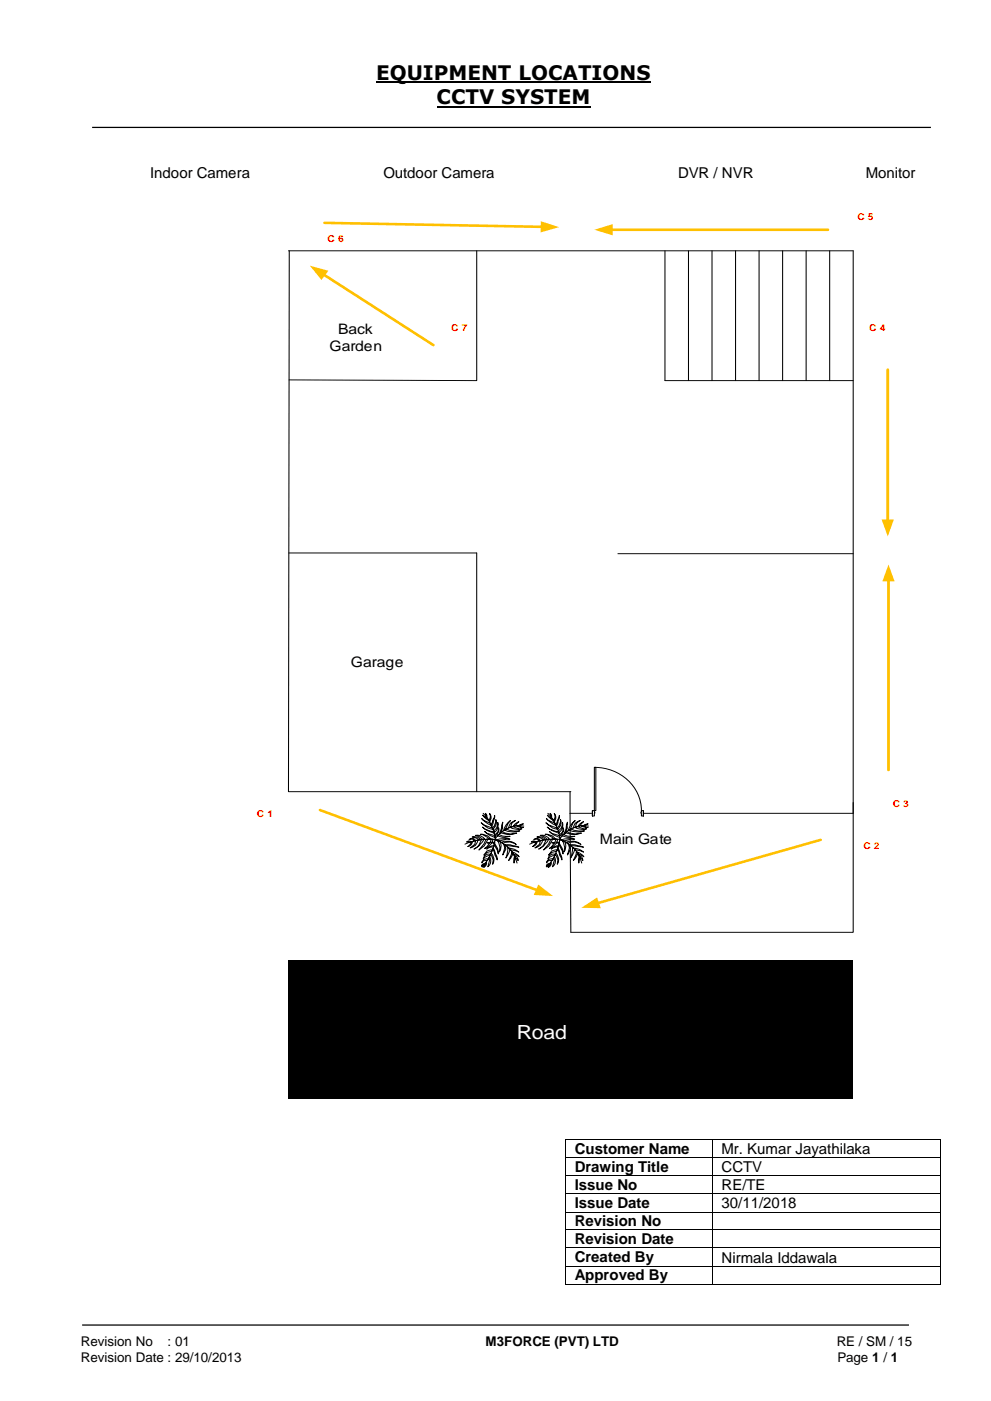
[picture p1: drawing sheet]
<svg xmlns="http://www.w3.org/2000/svg" width="210mm" height="297mm" viewBox="0 0 210 297" stroke-linecap="round" stroke-linejoin="round" font-family="sans-serif">
<path d="M79.7 17.4h58.2M92.6 22.6h32.6" fill="none" stroke="#000" stroke-width=".42"/>
<path d="M19.5 27h177.8M17.4 280.8h175.3" fill="none" stroke="#000" stroke-width=".26"/>
<path d="M61.1 53.2h119.7v119.2h-60v-4.6M61.3 53.2l-.2 114.6h59.9M101 53.2v27.5l-39.7-.2M140.9 53.2v27.5h39.9M61.2 117.2h39.8v50.6M131 117.4h49.8" fill="none" stroke="#000" stroke-width=".21"/>
<path d="M104.3 178.5l-.1 .1 .6 .2 .1-.1v-.2zM104.8 178.7v.3l.7 1.3 .1 .7-.1-1.2zM103.4 179.6l-.2 .4a1.76 1.76 0 0 1 1.4-.5l.1-.3-.5 .1zM104.5 179.8v.2l.9 2.3-.1-.9zM103.2 180.3l-.6 .9 .7-.6 1-.2 .1-.3zM104 180.9l.5 1.4-.1 .9a1.84 1.84 0 0 0-.3-2.4zM102.7 181.4l-.3 .7 .4-.4 .7-.4 .4 .1 .1-.3-.7-.1zM103.7 181.7l.1 .6-.4 1.4a1.61 1.61 0 0 0 .4-2.1zM102.6 182.2l-.4 .4-.1 .3 .5-.5 .7-.1 .2-.2zM103 182.7l-.5 1.1a.8 .8 0 0 0 .5-1.1zM102.2 183.2l-.1 .4 .8-.6zM105.2 178l.5 .3 1.8-.5h.6l-.7-.1-1.5 .1zM105.5 178.2l.5 1.4-.2 1a2.29 2.29 0 0 0 .2-2.3zM106.3 178.5l.3 .2a2.62 2.62 0 0 1 2.8 .3 2.85 2.85 0 0 0-3.1-.5zM106.7 178.8l.3 .9-.4 1.5 .6-1.2-.2-1zM107.1 179l.2 .2 2.7 .4-1.8-.6zM107.6 179.6v.6l-.4 1.6 .9-1.9zM107.9 179.7l.3 .4 1.8 .5a3.3 3.3 0 0 0-2.1-.9zM108.4 180.6v.4l-.6 1.4 .8-1 .2-.6zM108.6 180.6l.2 .4 1.2 .6-.2-.4zM109 181.3l.1 .4 .6 .5 .1 .2-.3-.8zM109.1 181.5l-.1 1.4 .2-1.2zM105.7 176.9l-.3 .2 1.1 .4h.6l1-.3h-1.5zM106.6 174.3l-.8 2.5a3.6 3.6 0 0 0 .8-2.5zM106.1 176.5a4.5 4.5 0 0 0 3.4 .1l-1.2 .2-1.3-.3-.5-.2zM107.7 174.3l-.4 .6-.6 1.2 .4-.3 .6-1.3 .5-.6zM107 175.9a4.1 4.1 0 0 0 3.2 .2h-1.2l-1.1-.1-.5-.3zM108.2 174.5l-.4 1 .5-.2 .1-.8 .9-.6zM108.1 175.3a3.1 3.1 0 0 0 2.5 .4h-.4l-1.5-.5zM109.1 174.7l-.3 .4 .4-.1 .8-.9zM109.5 175l1.1 .4h.4l-1.1-.4zM109.9 175l1.1-.4zM104.1 177.9l-.2 .5-.7 1.1-.5 .3a2.9 2.9 0 0 0 1.8-1.9zM101.8 176.8a2.22 2.22 0 0 1 2.2 1h-.4l-.2-.3-1.2-.7zM103 177.9l-.4 .9-1.1 1.3 1.1-.8 .8-1.4zM102.1 178a2.79 2.79 0 0 1-1.6 2l1-.7 1.1-1.4zM100.8 177a1.8 1.8 0 0 1 1.9 .9h-.3l-.8-.6zM100.1 177.4a1.53 1.53 0 0 1 1.8 .6l-.4 .1-.6-.5zM100.8 178.2l-.2 .7-.9 .8a1.78 1.78 0 0 0 1.6-1.6zM99.4 177.9a.85 .85 0 0 1 1.4 .3l-.3 .1-.3-.5zM99.9 178.4l-.5 .9-.3 .1 .8-.4 .3-.7zM98.9 178.5a.62 .62 0 0 1 1-.1l-.4 .2-.3-.2zM102.7 176.2l.5 .4 1.7 .5 .1 .4-1.3-.5zM105.7 175.5a1.52 1.52 0 0 1-.8 1.7v-.2l.6-.7zM105.5 174.3a1.97 1.97 0 0 1-.8 2.2l-.1-.4 .6-.6zM102.3 175.3l.5 .4 1.2 .5h.7v.4l-1.3-.5zM102 174.4l.7 .5 1.7 .6 .1 .3-1-.3zM105.1 173.7a1.66 1.66 0 0 1-.6 2l-.1-.3 .3-.3 .4-1zM104.9 172.9l-.4 1.5-.3 .7-.1-.3zM102.1 173.5l.3 .3 1.5 .7 .2 .4-1.1-.6zM102.3 172.8l1 .6 .3 .5-.5-.3zM103.8 172.4a1.37 1.37 0 0 1 0 1.8l-.1-.3 .2-.7zM102.9 172.4a.72 .72 0 0 1 .3 .8l-.2-.2zM103.3 178.6l.5 .1 .1-.2z" fill-rule="evenodd" fill="#fff"/>
<g fill="none" stroke="#000" stroke-width=".21">
<path d="M98.9 178.5a.62 .62 0 0 1 1-.1l-.4 .2-.3-.2zM99.4 177.9a.85 .85 0 0 1 1.4 .3l-.3 .1-.3-.5zM99.9 178.4l.3-.1-.3 .7-.8 .4 .3-.1zM100.1 177.4a1.53 1.53 0 0 1 1.8 .6l-.4 .1-.6-.5zM100.8 177a1.8 1.8 0 0 1 1.9 .9h-.3l-.8-.6zM100.8 178.2l.5-.1a1.78 1.78 0 0 1-1.6 1.6l.9-.8zM101.8 176.8a2.22 2.22 0 0 1 2.2 1h-.4l-.2-.3-1.2-.7zM102 174.4l.7 .5 1.7 .6 .1 .3-1-.3zM102.1 178l.5-.1-1.1 1.4-1 .7a2.79 2.79 0 0 0 1.6-2zM102.1 173.5l.3 .3 1.5 .7 .2 .4-1.1-.6zM102.3 175.3l.5 .4 1.2 .5h.7v.4l-1.3-.5zM102.3 172.8l1 .6 .3 .5-.5-.3z"/>
<path d="M102.4 172.4a9.4 9.4 0 0 1 2.6 5.5 12.2 12.2 0 0 0-6.4 1M102.7 176.2l.5 .4 1.7 .5 .1 .4-1.3-.5zM102.9 172.4a.72 .72 0 0 1 .3 .8l-.2-.2zM103 177.9h.4l-.8 1.4-1.1 .8 1.1-1.3zM103.3 178.6l.6-.1-.1 .2zM103.4 179.6l.8-.3 .5-.1-.1 .3a1.76 1.76 0 0 0-1.4 .5zM103.8 172.4a1.37 1.37 0 0 1 0 1.8l-.1-.3 .2-.7zM104.1 177.9h.4a2.69 2.69 0 0 1-1.8 1.9l.5-.3 .7-1.1zM104.3 178.5h.6v.2l-.1 .1-.6-.2zM104.5 179.8l.8 1.6 .1 .9-.9-2.3zM104.8 178.7l.7 1.1 .1 1.2-.1-.7-.7-1.3zM104.9 172.9l-.4 1.5-.3 .7-.1-.3z"/>
<path d="M105.1 173.7a1.66 1.66 0 0 1-.6 2l-.1-.3 .3-.3 .4-1zM105.2 178l.7-.2 1.5-.1 .7 .1h-.6l-1.8 .5zM105.5 178.2l.5 .1a2.29 2.29 0 0 1-.2 2.3l.2-1zM105.5 174.3a1.97 1.97 0 0 1-.8 2.2l-.1-.4 .6-.6zM105.7 176.9l.9 .3h1.5l-1 .3h-.6l-1.1-.4zM105.7 175.5a1.52 1.52 0 0 1-.8 1.7v-.2l.6-.7zM106.1 176.5l.4-.2 .5 .2 1.3 .3 1.2-.2a4.5 4.5 0 0 1-3.4-.1zM106.3 178.5a2.93 2.93 0 0 1 3.1 .5 2.62 2.62 0 0 0-2.8-.3zM106.6 174.3l-.1 .6a2.92 2.92 0 0 1-.7 1.9zM106.7 178.8l.3 .2 .2 1-.6 1.2 .4-1.5zM107 175.9l.4-.2 .5 .3 1.1 .1h1.2a4.1 4.1 0 0 1-3.2-.2zM107.1 179h1.1l1.8 .6-2.7-.4z"/>
<path d="M107.6 179.6l.5 .3-.9 1.9 .4-1.6zM107.7 174.3l.5-.4-.5 .6-.6 1.3-.4 .3 .6-1.2zM107.9 179.7a3.3 3.3 0 0 1 2.1 .9l-1.8-.5zM108.1 175.3l.6-.1 1.5 .5h.4a3.1 3.1 0 0 1-2.5-.4zM108.2 174.5l1.1-.6-.9 .6-.1 .8-.5 .2zM109.1 174.7l.9-.6-.8 .9-.4 .1zM109.5 175h.4l1.1 .4h-.4zM109.9 175l1.1-.4zM111 175.1a5.9 5.9 0 0 0-6.1 2.9M102.2 183.2l.7-.2-.8 .6zM102.6 182.2l.9-.1-.2 .2-.7 .1-.5 .5 .1-.3zM102.7 181.4l.6-.4 .7 .1-.1 .3-.4-.1-.7 .4-.4 .4z"/>
<path d="M103 182.7a.8 .8 0 0 1-.5 1.1zM103.2 180.3l1.2-.2-.1 .3-1 .2-.7 .6zM103.7 181.7l.1-.1a1.68 1.68 0 0 1-.4 2.1l.4-1.4zM104 180.9l.1-.1a1.83 1.83 0 0 1 .3 2.4l.1-.9zM108.4 180.6l.4 .2-.2 .6-.8 1 .6-1.4zM108.6 180.6l1.2 .6 .2 .4-1.2-.6zM109 181.3l.5 .3 .3 .8-.1-.2-.6-.5zM109.1 181.5l.1 .2-.2 1.2zM109.6 182.9a6.9 6.9 0 0 0-4.7-4.9 10.7 10.7 0 0 1-2.7 5.8"/>
</g>
<path d="M67.8 171.7l46.1 17" fill="none" stroke="#ffc000" stroke-width=".57"/>
<path d="M114.1 187.5l3.1 2.4-4.1-.2z" fill="#ffc000"/>
<path d="M173.9 178l-47.3 13.4" fill="none" stroke="#ffc000" stroke-width=".57"/>
<path d="M123.2 192.4l3.4-2.2 .7 2.3z" fill="#ffc000"/>
<path d="M68.6 58.2l23.3 14.9" fill="none" stroke="#ffc000" stroke-width=".57"/>
<path d="M65.7 56.3l3.9 1.1-1.5 1.9z" fill="#ffc000"/>
<path d="M68.8 47.2l46.1 .9" fill="none" stroke="#ffc000" stroke-width=".57"/>
<path d="M114.6 46.9l3.9 1.2-3.9 1.2z" fill="#ffc000"/>
<path d="M129.6 48.7h45.9" fill="none" stroke="#ffc000" stroke-width=".57"/>
<path d="M126 48.7l3.9-1.2v2.4z" fill="#ffc000"/>
<path d="M188.2 78.3v32.1" fill="none" stroke="#ffc000" stroke-width=".57"/>
<path d="M186.9 110.1h2.6l-1.3 3.6z" fill="#ffc000"/>
<path d="M188.3 122.9v40.3" fill="none" stroke="#ffc000" stroke-width=".57"/>
<path d="M188.3 119.6l1.3 3.6h-2.6z" fill="#ffc000"/>
<path d="M125.6 171.8h10.8v1.2h-10.8z" fill-rule="evenodd" fill="#fff"/>
<path d="M125.6 171.8h10.8v1.2h-10.8z" fill="none" stroke="#fff" stroke-width=".21"/>
<path d="M125.6 171.8h.4v1.1h-.4zM136 171.8v1.1h.4v-1.1z" fill-rule="evenodd" fill="#fff"/>
<path d="M126 172.1v-.3h-.4v1.1h.4v-.5M136 172.1v-.3h.4v1.1h-.4v-.5" fill="none" stroke="#000" stroke-width=".21"/>
<path d="M126 172.1l.1 .3zM135.9 172.1l.1 .3z" fill-rule="evenodd" fill="#fff"/>
<path d="M125.6 171.8v1.1M126 162.6a9.6 9.6 0 0 1 10 9.2M126 172.1v.3M136 172.1v.3M136.4 171.8v1.1" fill="none" stroke="#000" stroke-width=".21"/>
<path d="M126 162.6h.3v9.2h-.3z" fill-rule="evenodd" fill="#fff"/>
<path d="M145.9 53.2v27.5M150.9 53.2v27.5M155.9 53.2v27.5M160.9 53.2v27.5M165.9 53.2v27.5M170.9 53.2v27.5M175.9 53.2v27.5M126 162.6h.3v9.2h-.3zM180.8 170.1v27.5h-59.8l-.2-25.2" fill="none" stroke="#000" stroke-width=".21"/>
<path d="M61.1 203.6h119.7v29.3h-119.7z" fill="#000"/>
<path d="M118 178.5l-.1 .1 .6 .2 .1-.1v-.2zM118.5 178.7v.3l.7 1.3 .1 .7-.1-1.2zM117.1 179.6l-.2 .4a1.76 1.76 0 0 1 1.4-.5l.1-.3-.4 .1zM118.3 179.8l-.1 .2 .9 2.3-.1-.9zM116.9 180.3l-.6 .9 .7-.6 1-.2 .1-.3zM117.7 180.9l.6 1.4-.2 .9a1.84 1.84 0 0 0-.3-2.4zM116.4 181.4l-.3 .7 .4-.4 .7-.4 .4 .1 .1-.3-.7-.1zM117.4 181.7l.1 .6-.4 1.4a1.61 1.61 0 0 0 .4-2.1zM116.3 182.2l-.4 .4v.3l.4-.5 .7-.1 .2-.2zM116.7 182.7l-.5 1.1a.8 .8 0 0 0 .5-1.1zM115.9 183.2l-.1 .4 .8-.6zM118.9 178l.5 .3 1.8-.5h.6l-.7-.1-1.5 .1zM119.2 178.2l.5 1.4-.1 1a2.29 2.29 0 0 0 .1-2.3zM120 178.5l.3 .2a2.62 2.62 0 0 1 2.8 .3 2.85 2.85 0 0 0-3.1-.5zM120.4 178.8l.3 .9-.4 1.5 .6-1.2-.2-1zM120.8 179l.2 .2 2.7 .4-1.8-.6zM121.3 179.6l.1 .6-.5 1.6 .9-1.9zM121.6 179.7l.4 .4 1.7 .5a3.3 3.3 0 0 0-2.1-.9zM122.2 180.6l-.1 .4-.6 1.4 .8-1 .2-.6zM122.3 180.6l.2 .4 1.3 .6-.3-.4zM122.7 181.3l.1 .4 .7 .5v.2l-.3-.8zM122.8 181.5l-.1 1.4 .2-1.2zM119.4 176.9l-.3 .2 1.1 .4h.6l1-.3h-1.5zM120.3 174.3l-.7 2.5a3.6 3.6 0 0 0 .7-2.5zM119.9 176.5a4.5 4.5 0 0 0 3.3 .1l-1.2 .2-1.3-.3-.5-.2zM121.4 174.3l-.4 .6-.5 1.2 .3-.3 .6-1.3 .5-.6zM120.7 175.9a4.1 4.1 0 0 0 3.2 .2h-1.2l-1.1-.1-.5-.3zM121.9 174.5l-.4 1 .5-.2 .2-.8 .8-.6zM121.8 175.3a3.1 3.1 0 0 0 2.6 .4h-.5l-1.5-.5zM122.8 174.7l-.3 .4 .5-.1 .7-.9zM123.2 175l1.1 .4h.4l-1.1-.4zM123.6 175l1.1-.4zM117.8 177.9l-.1 .5-.8 1.1-.5 .3a2.9 2.9 0 0 0 1.8-1.9zM115.5 176.8a2.22 2.22 0 0 1 2.2 1h-.4l-.2-.3-1.1-.7zM116.8 177.9l-.5 .9-1.1 1.3 1.1-.8 .8-1.4zM115.8 178a2.79 2.79 0 0 1-1.6 2l1-.7 1.1-1.4zM114.5 177a1.8 1.8 0 0 1 1.9 .9h-.3l-.8-.6zM113.8 177.4a1.53 1.53 0 0 1 1.8 .6l-.4 .1-.6-.5zM114.5 178.2l-.1 .7-1 .8a1.78 1.78 0 0 0 1.6-1.6zM113.1 177.9a.85 .85 0 0 1 1.4 .3l-.3 .1-.3-.5zM113.6 178.4l-.5 .9-.2 .1 .7-.4 .3-.7zM112.6 178.5a.62 .62 0 0 1 1-.1l-.4 .2-.2-.2zM116.4 176.2l.5 .4 1.7 .5 .1 .4-1.2-.5zM119.4 175.5a1.52 1.52 0 0 1-.8 1.7v-.2l.6-.7zM119.2 174.3a1.97 1.97 0 0 1-.7 2.2l-.2-.4 .7-.6zM116 175.3l.5 .4 1.2 .5h.7l.1 .4-1.4-.5zM115.7 174.4l.7 .5 1.7 .6 .1 .3-1-.3zM118.8 173.7a1.66 1.66 0 0 1-.6 2l-.1-.3 .4-.3 .3-1zM118.6 172.9l-.3 1.5-.4 .7-.1-.3zM115.8 173.5l.4 .3 1.4 .7 .2 .4-1.1-.6zM116 172.8l1 .6 .3 .5-.5-.3zM117.5 172.4a1.37 1.37 0 0 1 0 1.8l-.1-.3 .3-.7zM116.6 172.4a.72 .72 0 0 1 .3 .8l-.2-.2zM117 178.6l.5 .1 .1-.2z" fill-rule="evenodd" fill="#fff"/>
<g fill="none" stroke="#000" stroke-width=".21">
<path d="M112.6 178.5a.62 .62 0 0 1 1-.1l-.4 .2-.2-.2zM113.1 177.9a.85 .85 0 0 1 1.4 .3l-.3 .1-.3-.5zM113.6 178.4l.3-.1-.3 .7-.7 .4 .2-.1zM113.8 177.4a1.53 1.53 0 0 1 1.8 .6l-.4 .1-.6-.5zM114.5 177a1.8 1.8 0 0 1 1.9 .9h-.3l-.8-.6zM114.5 178.2l.5-.1a1.78 1.78 0 0 1-1.6 1.6l1-.8zM115.5 176.8a2.22 2.22 0 0 1 2.2 1h-.4l-.2-.3-1.1-.7zM115.7 174.4l.7 .5 1.7 .6 .1 .3-1-.3zM115.8 178l.5-.1-1.1 1.4-1 .7a2.79 2.79 0 0 0 1.6-2zM115.8 173.5l.4 .3 1.4 .7 .2 .4-1.1-.6zM116 175.3l.5 .4 1.2 .5h.7l.1 .4-1.4-.5zM116 172.8l1 .6 .3 .5-.5-.3z"/>
<path d="M116.1 172.4a9.4 9.4 0 0 1 2.6 5.5M116.4 176.2l.5 .4 1.7 .5 .1 .4-1.2-.5zM116.6 172.4a.72 .72 0 0 1 .3 .8l-.2-.2zM116.8 177.9h.3l-.8 1.4-1.1 .8 1.1-1.3zM117 178.6l.6-.1-.1 .2zM117.1 179.6l.9-.3 .4-.1-.1 .3a1.76 1.76 0 0 0-1.4 .5zM117.5 172.4a1.37 1.37 0 0 1 0 1.8l-.1-.3 .3-.7zM117.8 177.9h.4a2.69 2.69 0 0 1-1.8 1.9l.5-.3 .8-1.1zM118 178.5h.6v.2l-.1 .1-.6-.2zM118.3 179.8l.7 1.6 .1 .9-.9-2.3zM118.5 178.7l.7 1.1 .1 1.2-.1-.7-.7-1.3zM118.6 172.9l-.3 1.5-.4 .7-.1-.3z"/>
<path d="M118.7 177.9a12.2 12.2 0 0 0-6.4 1M118.8 173.7a1.66 1.66 0 0 1-.6 2l-.1-.3 .4-.3 .3-1zM118.9 178l.7-.2 1.5-.1 .7 .1h-.6l-1.8 .5zM119.2 178.2l.5 .1a2.29 2.29 0 0 1-.1 2.3l.1-1zM119.2 174.3a1.97 1.97 0 0 1-.7 2.2l-.2-.4 .7-.6zM119.4 176.9l.9 .3h1.5l-1 .3h-.6l-1.1-.4zM119.4 175.5a1.52 1.52 0 0 1-.8 1.7v-.2l.6-.7zM119.9 176.5l.3-.2 .5 .2 1.3 .3 1.2-.2a4.5 4.5 0 0 1-3.3-.1zM120 178.5a2.93 2.93 0 0 1 3.1 .5 2.62 2.62 0 0 0-2.8-.3zM120.3 174.3l-.1 .6a2.92 2.92 0 0 1-.6 1.9zM120.4 178.8l.3 .2 .2 1-.6 1.2 .4-1.5zM120.7 175.9l.4-.2 .5 .3 1.1 .1h1.2a4.1 4.1 0 0 1-3.2-.2z"/>
<path d="M120.8 179h1.1l1.8 .6-2.7-.4zM121.3 179.6l.5 .3-.9 1.9 .5-1.6zM121.4 174.3l.5-.4-.5 .6-.6 1.3-.3 .3 .5-1.2zM121.6 179.7a3.3 3.3 0 0 1 2.1 .9l-1.7-.5zM121.8 175.3l.6-.1 1.5 .5h.5a3.1 3.1 0 0 1-2.6-.4zM121.9 174.5l1.1-.6-.8 .6-.2 .8-.5 .2zM122.8 174.7l.9-.6-.7 .9-.5 .1zM123.2 175h.4l1.1 .4h-.4zM123.6 175l1.1-.4zM124.7 175.1a5.9 5.9 0 0 0-6.1 2.9M115.9 183.2l.7-.2-.8 .6zM116.3 182.2l.9-.1-.2 .2-.7 .1-.4 .5v-.3z"/>
<path d="M116.4 181.4l.6-.4 .7 .1-.1 .3-.4-.1-.7 .4-.4 .4zM116.7 182.7a.8 .8 0 0 1-.5 1.1zM116.9 180.3l1.2-.2-.1 .3-1 .2-.7 .6zM117.4 181.7l.1-.1a1.68 1.68 0 0 1-.4 2.1l.4-1.4zM117.7 180.9l.1-.1a1.83 1.83 0 0 1 .3 2.4l.2-.9zM122.2 180.6l.3 .2-.2 .6-.8 1 .6-1.4zM122.3 180.6l1.2 .6 .3 .4-1.3-.6zM122.7 181.3l.5 .3 .3 .8v-.2l-.7-.5zM122.8 181.5l.1 .2-.2 1.2zM123.3 182.9a6.9 6.9 0 0 0-4.7-4.9 10.7 10.7 0 0 1-2.7 5.8M119.9 241.6v3.7M119.9 245.4v3.7"/>
<path d="M119.9 249.3v3.6M119.9 253.1v3.7M119.9 257v3.6M120 241.5h31M120 245.4h31M120 249.2h31M120 253h31M120 256.9h31M151 241.6v3.7M151 245.4v3.7M151 249.3v3.6M151 253.1v3.7"/>
<path d="M151 257v3.6M151.1 241.5h48.1M151.1 245.4h48.1M151.1 249.2h48.1M151.1 253h48.1M151.1 256.9h48.1M199.3 241.6v3.7M199.3 245.4v3.7M199.3 249.3v3.6M199.3 253.1v3.7M199.3 257v3.6M119.9 260.8v3.6"/>
<path d="M119.9 264.6v3.7M119.9 268.4v3.7M120 260.7h31M120 264.5h31M120 268.3h31M120 272.2h31M151 260.8v3.6M151 264.6v3.7M151 268.4v3.7M151.1 260.7h48.1M151.1 264.5h48.1M151.1 268.3h48.1"/>
<path d="M151.1 272.2h48.1M199.3 260.8v3.6M199.3 264.6v3.7M199.3 268.4v3.7"/>
</g>
<g fill="#000">
<path d="M119.8 241.5h.2v.1h-.2z" fill-rule="evenodd"/>
<path d="M119.8 241.5h.2v.1h-.2z" fill-rule="evenodd"/>
<path d="M119.8 245.3h.2v.1h-.2z" fill-rule="evenodd"/>
<path d="M119.8 249.1h.2v.2h-.2z" fill-rule="evenodd"/>
<path d="M119.8 252.9h.2v.2h-.2z" fill-rule="evenodd"/>
<path d="M119.8 256.8h.2v.2h-.2z" fill-rule="evenodd"/>
<path d="M151 241.5h.1v.1h-.1z" fill-rule="evenodd"/>
<path d="M151 245.3h.1v.1h-.1z" fill-rule="evenodd"/>
<path d="M151 249.1h.1v.2h-.1z" fill-rule="evenodd"/>
<path d="M151 252.9h.1v.2h-.1z" fill-rule="evenodd"/>
<path d="M151 256.8h.1v.2h-.1z" fill-rule="evenodd"/>
<path d="M199.2 241.5h.2v.1h-.2z" fill-rule="evenodd"/>
<path d="M199.2 241.5h.2v.1h-.2z" fill-rule="evenodd"/>
<path d="M199.2 245.3h.2v.1h-.2z" fill-rule="evenodd"/>
<path d="M199.2 249.1h.2v.2h-.2z" fill-rule="evenodd"/>
<path d="M199.2 252.9h.2v.2h-.2z" fill-rule="evenodd"/>
<path d="M199.2 256.8h.2v.2h-.2z" fill-rule="evenodd"/>
<path d="M119.8 260.6h.2v.2h-.2z" fill-rule="evenodd"/>
<path d="M119.8 264.4h.2v.2h-.2z" fill-rule="evenodd"/>
<path d="M119.8 268.3h.2v.1h-.2z" fill-rule="evenodd"/>
<path d="M119.8 272.1h.2v.1h-.2z" fill-rule="evenodd"/>
<path d="M119.8 272.1h.2v.1h-.2z" fill-rule="evenodd"/>
<path d="M151 260.6h.1v.2h-.1z" fill-rule="evenodd"/>
<path d="M151 264.4h.1v.2h-.1z" fill-rule="evenodd"/>
<path d="M151 268.3h.1v.1h-.1z" fill-rule="evenodd"/>
<path d="M151 272.1h.1v.1h-.1z" fill-rule="evenodd"/>
<path d="M199.2 260.6h.2v.2h-.2z" fill-rule="evenodd"/>
<path d="M199.2 264.4h.2v.2h-.2z" fill-rule="evenodd"/>
<path d="M199.2 268.3h.2v.1h-.2z" fill-rule="evenodd"/>
<path d="M199.2 272.1h.2v.1h-.2z" fill-rule="evenodd"/>
<path d="M199.2 272.1h.2v.1h-.2z" fill-rule="evenodd"/>
</g>
<g font-size="4.2">
<text x="79.7" y="16.9">EQUIPMENT LOCATIONS</text>
<text x="92.6" y="22.1">CCTV SYSTEM</text>
</g>
<text font-size="4.1" fill="#fff" x="109.5" y="220.3">Road</text>
<g font-size="3.2">
<text x="31.8" y="37.7">Indoor Camera</text>
<text x="81.3" y="37.7">Outdoor Camera</text>
<text x="143.7" y="37.7">DVR / NVR</text>
<text x="183.6" y="37.7">Monitor</text>
<text x="121.8" y="244.5">Customer Name</text>
<text x="152.9" y="244.6">Mr. Kumar Jayathilaka</text>
<text x="121.8" y="248.4">Drawing Title</text>
<text x="152.9" y="248.4">CCTV</text>
<text x="121.8" y="252.2">Issue No</text>
<text x="121.8" y="256">Issue Date</text>
<text x="152.9" y="252.3">RE/TE</text>
<text x="152.9" y="256.1">30/11/2018</text>
<text x="121.8" y="259.8">Revision No</text>
<text x="121.8" y="263.6">Revision Date</text>
<text x="121.8" y="267.5">Created By</text>
<text x="152.9" y="267.6">Nirmala Iddawala</text>
<text x="121.8" y="271.3">Approved By</text>
</g>
<g font-size="3.1">
<text x="71.7" y="70.8">Back</text>
<text x="69.8" y="74.4">Garden</text>
<text x="74.3" y="141.3">Garage</text>
<text x="127.1" y="179">Main Gate</text>
</g>
<g font-size="2.8">
<text x="17.1" y="285.4">Revision No</text>
<text x="35.5" y="285.4">: 01</text>
<text x="102.9" y="285.4">M3FORCE (PVT) LTD</text>
<text x="177.4" y="285.4">RE / SM / 15</text>
<text x="17.1" y="288.6">Revision Date : 29/10/2013</text>
<text x="177.5" y="288.6">Page 1 / 1</text>
</g>
<g font-size="2" fill="#f00">
<text x="181.8" y="46.6">C 5</text>
<text x="69.4" y="51.2">C 6</text>
<text x="95.6" y="70.1">C 7</text>
<text x="184.2" y="70.1">C 4</text>
<text x="54.5" y="173.1">C 1</text>
<text x="189.2" y="171">C 3</text>
<text x="183" y="180">C 2</text>
</g>
</svg>
